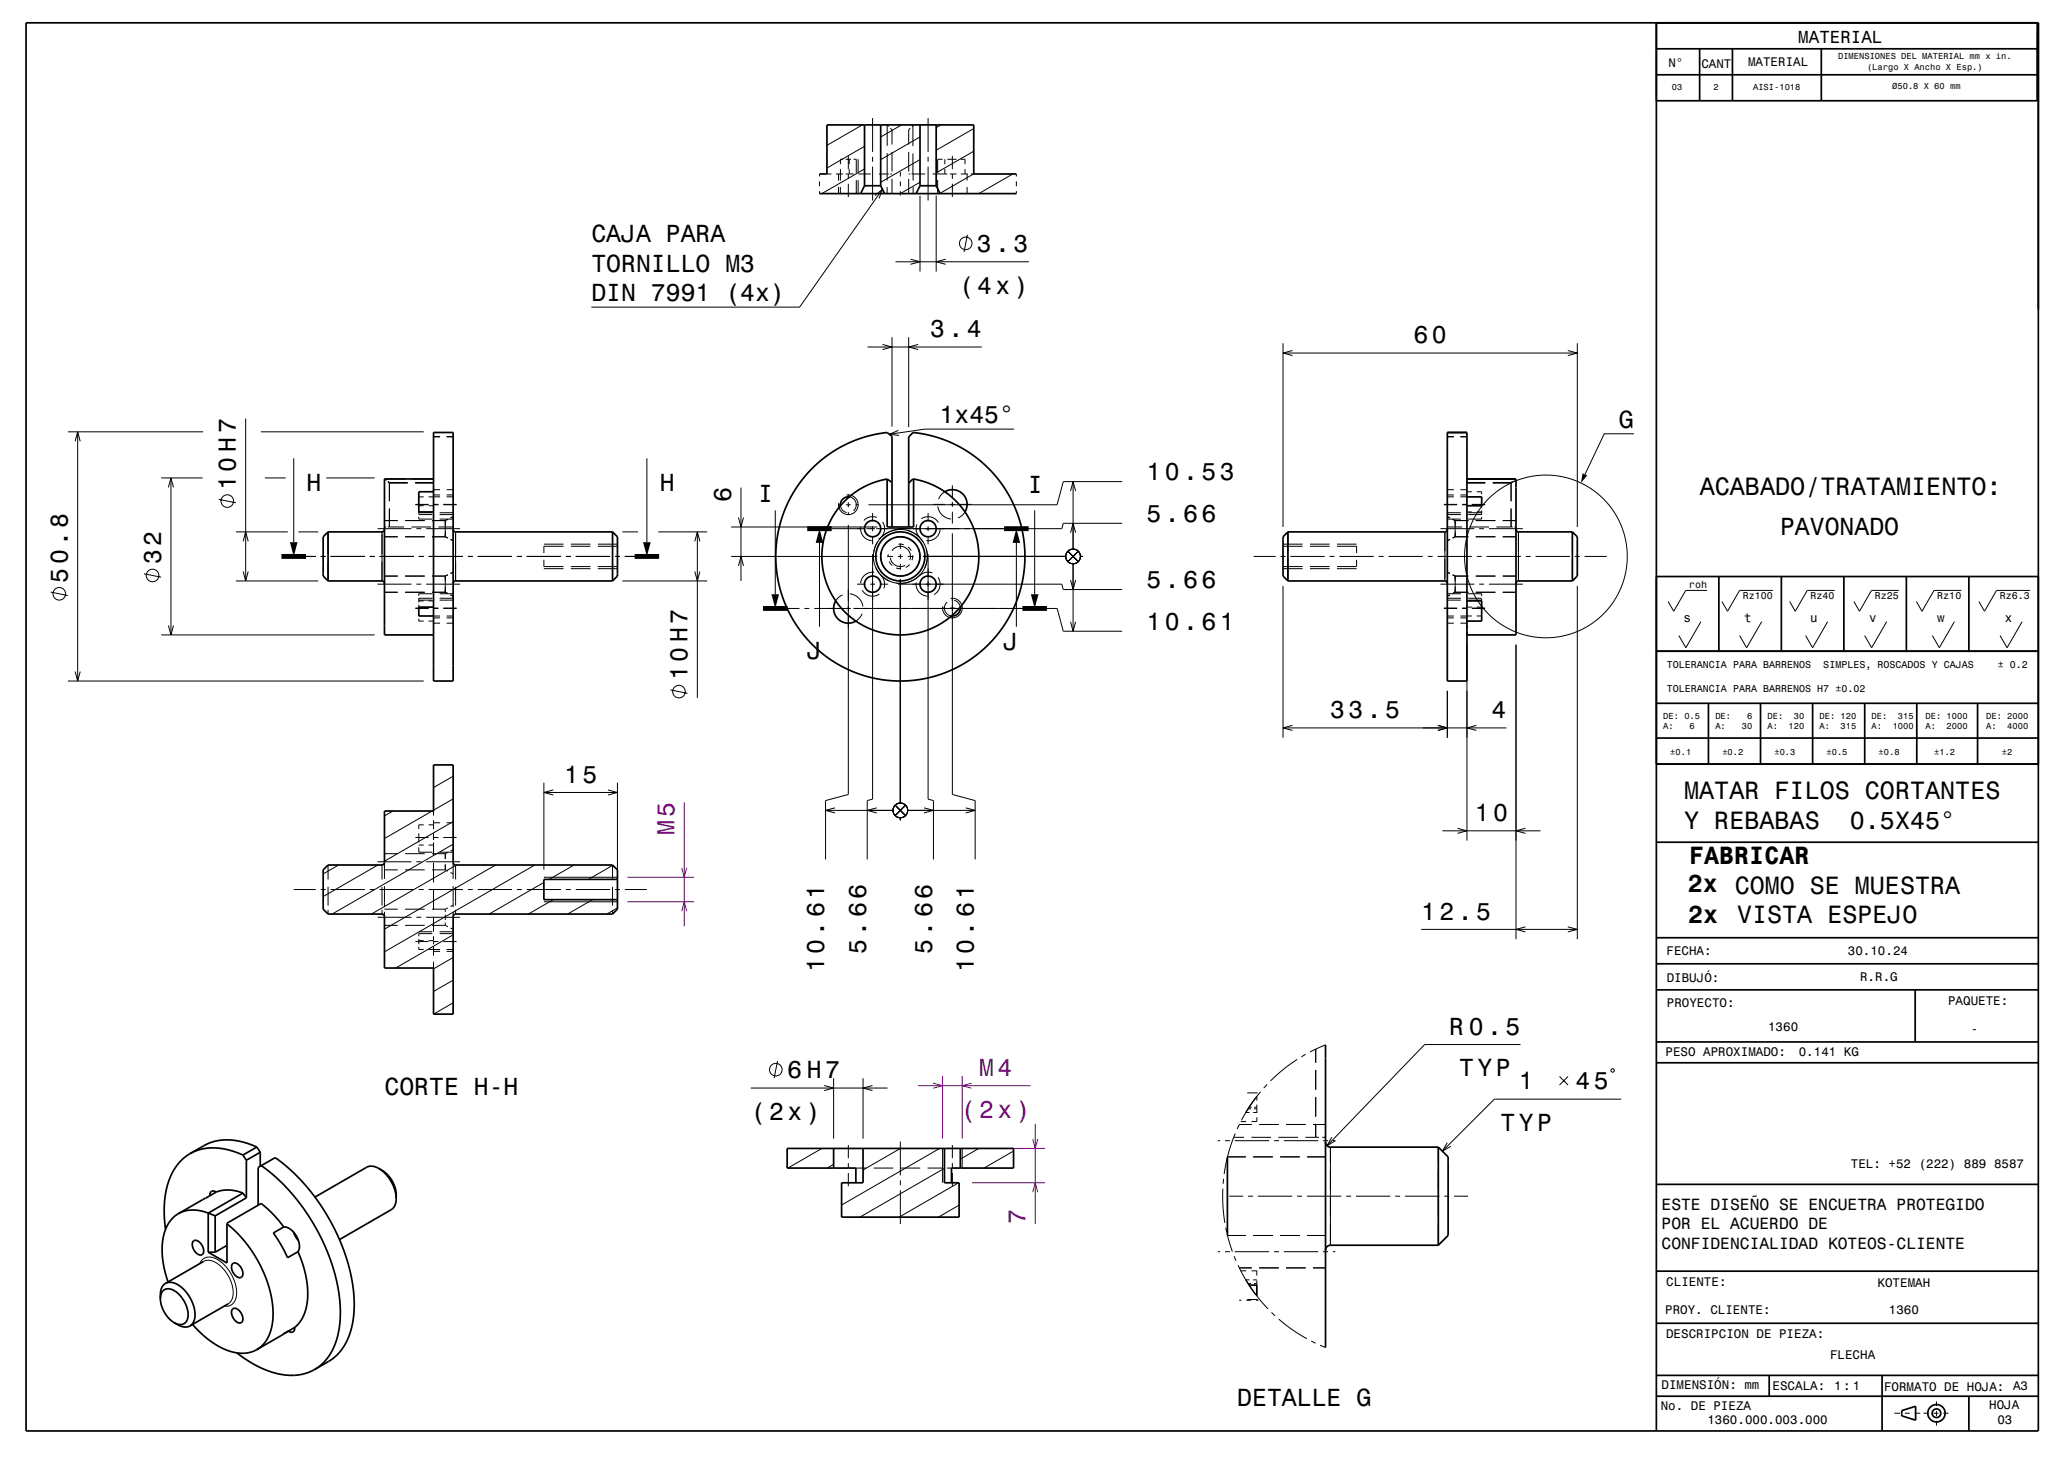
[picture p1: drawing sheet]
<svg xmlns="http://www.w3.org/2000/svg" width="420mm" height="297mm" viewBox="0 0 420 297" stroke-linecap="round" stroke-linejoin="round" font-family="sans-serif">
<g fill="none" stroke="#000" stroke-width=".2">
<path d="M167.1 35.5v.5M167.1 37v1M167.1 39v.5M168.6 35.5h.9M170.4 35.5h1.5M171 35.5v1.3M171 38.1v1.4M171.3 38.1v1.4M171.4 34.5l-.1 2.3M171.9 32.5h-.5v1M172.4 35.5h.6M172.4 32.5h1.1"/>
<path d="M173 31.8v2.7M173 35.5v1M173 37.5v2.7M173.1 35.5h1M173.1 32.5v1M173.1 34.5v1M174 32.5h.6v2.7M174.6 36.7v2.8M175 32.5v2.7M175 36.7v2.8M175 35.5h2.6M175.8 25.5l-7.2 4.1"/>
<path d="M176.3 34.4l-8.7 5.1M176.3 29.8l-7.7 4.5M177.9 24.1v6.9M177.9 32v1M177.9 34v6.9M178.4 39.9l1.5-1.3-.7 1.9M179.2 35.5h2M179.9 38.6l-16.9 24h-42.4M180.9 25.5l.3 .3M180.9 38.1v1.4M180.9 25.5v4.2M180.9 31.2v5.6"/>
<path d="M181.5 26.1l.4 .4v3M181.5 35.5h.4M181.9 31v4M181.9 36.5v3M183.6 35.1v.9M183.6 37v1M183.6 39v.9M183.8 25.5l-4.2 2.4M185.3 31v4M185.3 36.5v3M185.3 35.5h.3M185.6 26.1l-.3 .4v3"/>
<path d="M185.8 35.5h2.8M186.1 25.6v4.2M186.1 31.3v4.2M186.2 35.5v1.3M186.2 38.1v1.4M186.3 25.5l-.4 .3M187.6 37.2l-4 2.3M187.6 32.5l-8 4.7M187.6 27.9l-8 4.6M187.6 39.9v15.5M189.2 24.1v6.9M189.2 32v1"/>
<path d="M189.2 34v6.9M190.1 35.5h3M190.9 39.9v15.5M191.2 36.7v2.8M191.8 25.5l-.9 .5M192.2 32.5h-1v2.7M192.6 32.5v1M192.6 34.5v1M193.2 32.5h1.8M193.7 35.5h1.3M194.2 31.8v2.7M194.2 35.5v1"/>
<path d="M194.2 37.5v2.7M195.9 35.5h1.4M195.9 32.5h.9v1M196.8 34.5v1M197.2 35.5v1.3M197.2 38.1v1.4M197.9 35.5h.6M198.5 35.4l-6.8 4M198.5 30.8l-7.6 4.4M198.5 26.2l-7.6 4.4M206.5 35.5l-6.9 4M207.2 35.5v.5"/>
<path d="M207.2 37v1M207.2 39v.5M182.6 53.4h27.2M185.6 52.8l2 .6-2 .5M192.8 52.8l-1.9 .6 1.9 .5M197.2 47.9l-.7 3.5M176.9 70.7h23.3M179.9 70.2l2 .5-2 .6M181.9 68.7v18.3M185.3 68.7v18.4M187.2 70.2l-1.9 .5 1.9 .6M261.6 70v37.4"/>
<path d="M261.6 72h60M263.5 71.4l-1.9 .6 1.9 .5M319.7 71.4l1.9 .6-1.9 .5M321.6 70v37.4M13.8 88h27.6M15.3 90l.5-2 .6 2M15.8 88v50.8M32.9 97.4h8.4M34.3 99.4l.6-2 .5 2M34.9 97.4v32M50.1 85.3v33.1M53.2 88h33.2"/>
<path d="M54 97.4h4.2M59.9 93.4v17.1M66.5 97.4h9.9M78.5 97.6l.3 .3M79.1 98.1l.3 .3M79.1 98.2l.3 .3h3.7M79.4 98.4h3.7M79.4 98.4v3.8M82.6 97.7h-4.2l.3 .2M84.1 97.7h4.3M84.6 98.4h3.8M84.6 98.5h3.8"/>
<path d="M88.4 89h1.3M88.4 99.8h1.3M88.4 89.1h1.3M88.4 88.2h1.3M91.1 89h1.3M91.1 99.8h1.3M91.1 89.1h1.3M91.1 88.2h1.3M131.9 93.4v17.1M151.1 99.4v19M183.2 87.7l-1.9 .8 2 .3M194.2 98.9v2.4"/>
<path d="M206.7 87.5h-18.1l-7.3 1M218.8 98.2v13.7M228.8 98.2h-12l-1.3 4.7h-38.4M295.1 89h1.3M295.1 99.8h1.3M295.1 89.1h1.3M297.8 89h1.3M297.8 99.8h1.3M297.8 89.1h1.3M299.1 97.7v.2M299.1 98.1v.3h3.7M299.1 98.5h3.7"/>
<path d="M304.3 98.4h3.8M308.1 98.4v3.8M308.4 98.2l-.3 .3h-3.8M308.4 98.1l-.3 .3M308.9 97.7l-.3 .2M309.1 97.7l-.4 .2M309.1 97.7h.1M333.1 88.4h-6l-4 8.3M29.4 117l3.5 .7M44.6 101.8l3.5 .7M48.1 118.4h16.8M48.1 108.4h10.6"/>
<path d="M49.6 110.4l.5-2 .5 2M49.6 116.5l.5 1.9 .5-1.9M59.9 113.4h4.5M60.8 108.4h4.1M65.4 113.4h1M66.9 108.4v.2M66.9 108.8v4.2M66.9 114.5v3.9M67.4 113.4h7M75.4 113.4h1M77 107.8h6.9M77 119.1h6.9"/>
<path d="M77.4 113.4h7M77.9 108.4v10M78.4 107.4h.3M78.4 117.4h2.7M78.4 106.1h2.7M78.4 109.4h2.7M79.1 107.4h3.3M79.4 103.6v3.8M82.6 117.4h4M82.6 106.1h4M82.6 109.4h4M83.9 107.4h4"/>
<path d="M84.7 102.9h2.7M84.7 102.8h2.7M84.9 107.8h1M84.9 119.1h1M85.4 113.4h1M85.4 105.3v.5h2.7M85.4 101.3h1M85.4 104.5h2.7M85.4 104.9h2.7M85.4 104.4v.4M85.4 103.1h1M86.9 107.8h6.9"/>
<path d="M86.9 119.1h6.9M87.4 113.4h7M87.4 103.1h1M88.1 117.4h2.7M88.1 106.1h2.7M88.1 109.4h2.7M88.4 102.9h1M88.4 100.9h1.3M88.4 102.8h1M89.4 107.4h3M89.6 105.8h2.8M89.6 104.5h2.8"/>
<path d="M89.6 104.9h2.8M89.7 101.3h-2.3M90.4 102.9h2.7M90.4 102.8h2.7M90.8 106.1v3.3M90.8 117.4v3.3M90.8 109.4l.5 .3M91.1 101.3h1.3M91.1 100.9h1.3M91.3 117.2l-.5 .2M91.3 105.9l-.5 .2M91.9 110l.5 .2"/>
<path d="M92.4 116.6l-.5 .3M92.4 105.3l-.5 .3M92.9 108.4v10M95.4 113.4h1M97.4 113.4h7M105.4 113.4h1M107.4 113.4h7M110.9 114.1v1.4h4M110.9 110.9h4M110.9 115.9h4M114.9 111.4h-4v1.3M115.4 113.4h1"/>
<path d="M116.4 111.4h4M116.4 115.5h4M116.4 110.9h4M116.4 115.9h4M117.4 113.4h7M121.9 111.4h4M121.9 115.5h4M121.9 110.9h4M121.9 115.9h4M124.9 108.4v.2M124.9 108.8v4.2M124.9 114.5v3.9"/>
<path d="M125.4 113.4h1M126.9 118.4h17.3M126.9 108.4h3.2M127.4 113.4h4.5M134.2 108.4h10M141.7 110.4l.5-2 .5 2M141.7 116.5l.5 1.9 .5-1.9M142.2 108.4v33.9M149.1 113.4h29.8M149.1 107.4h29.8M150.6 105.5l.5 1.9 .5-1.9M150.6 115.4l.5-2 .5 2"/>
<path d="M158.1 104v17.1M167.1 110.7v17.1M169.6 107.8h6.8M170.9 102.9h.6M171.4 103.1a1.62 1.62 0 0 0 1.2 1.4M172.5 102.9h1M172.6 100.9a2 2 0 0 1 2.4 1.9 2 2 0 0 1-2.2 2.1 2 2 0 0 1-1.8-2.4M173 100.8v.6M173 102.4v1M173 104.4v.6M173 107v54.9l-4.7 1.3v12M173.1 101.3a1.62 1.62 0 0 1 1.4 1.1 1.62 1.62 0 0 1-.5 1.7"/>
<path d="M174.5 102.9h.6M174.7 119.1h1.7M175.5 107.4a2.44 2.44 0 0 0 2.2 2.8M176.7 107.8h1.7M177.4 119.1h1M177.9 104.6v1.7M177.9 107.3v1M177.9 109.3v1.7M177.9 113v49.9l-1.1 .3v12M178.3 116.7a2.45 2.45 0 0 0-2.8 2.2M178.6 115.7a5.5 5.5 0 0 0 2.7 2.7M178.8 105.5a2.44 2.44 0 0 0-2.7 .6"/>
<path d="M179 110.4a5.5 5.5 0 0 0-.9 3.9M179.4 119.1h1.7M179.6 117.3a2.46 2.46 0 0 1 .6 2.6M179.6 112.6a4 4 0 0 0 1.2 3.7M179.9 106.4a2.45 2.45 0 0 1-.7 3.5M180.9 113.4h1.2M181.1 113v.5M181.3 114.5l.6 .8M181.5 113.7a2.07 2.07 0 0 0 3 1.5M181.7 109.9l-.9 .6-.6 .8M181.9 112.3a2.07 2.07 0 0 1 2.6-.7 2.07 2.07 0 0 1 1 2.5M182.7 109.5a4 4 0 0 1 3.7 1.1"/>
<path d="M182.7 115.8l1 .1M183.1 113.4h1M183.1 119.1h33.4l.3 1.1h12M183.2 111h-.1M183.3 110.9l1 .1M183.6 110.7v1.2M183.6 112.9v1M183.6 114.9v1.2M183.6 118.1v45.6M183.6 107.9a5.5 5.5 0 0 0-3.7 1.4M185.1 113.4h1.2M185.1 108.1a5.5 5.5 0 0 1 3.1 2.4"/>
<path d="M185.1 111.5l.7 .8M185.5 115.1l-.8 .6M185.9 116.7a4 4 0 0 1-3.9 .4M186.1 113.2l-.2 1M186.8 118.7a2.44 2.44 0 0 0 2.2 2.8M186.9 106.9a2.44 2.44 0 0 0 .6 2.7M187.2 111.8a4 4 0 0 1-.3 3.8M187.7 117a5.5 5.5 0 0 1-4.9 1.9M187.9 105.7a2.44 2.44 0 0 1 3.4 .8M188.3 113.4h29M188.8 111.8a5.5 5.5 0 0 1-.2 3.9M189.2 104.6v1.7"/>
<path d="M189.2 107.3v1M189.2 109.3v1.7M189.2 113v49.9l1.1 .3v12M190.1 116.8a2.44 2.44 0 0 0-2.7 .6M190.3 102.8h2.4M191.2 103.2a3 3 0 0 0 2.7 2.6M191.3 117.7a2.45 2.45 0 0 1-.8 3.5M191.7 108a2.45 2.45 0 0 1-2.8 2.2M192.6 100.2a3 3 0 0 0-1.2 1.5M193.7 102.8h1M194.2 102.3v1M194.2 104.3v2.4"/>
<path d="M194.2 108.7v53.2l4.6 1.3v12M195.7 102.8h2.4M196.8 104.4l-.6 .7-.9 .5M207.2 110.7v17.1M211 104v17.1M217.7 112.4l2.1 2.1M218.3 108.6l.5-1.9 .5 1.9M218.3 100.1l.5-1.9 .5 1.9M218.3 118.2l.5 2 .5-2M218.8 114.9v13.8M219.8 112.4l-2.1 2.1M220.3 113.4h.5"/>
<path d="M228.8 106.7h-12l-.3 1.1h-37.8M255.6 113.4h4.5M261.1 113.4h1M261.6 119.4v31M261.6 111.4h4M261.6 115.5h4M261.6 110.9h4M261.6 115.9h4M262.6 108.4v4M262.6 113.9v4.1M262.6 118.2v.2M263.1 113.4h7"/>
<path d="M267.1 111.4h4M267.1 115.5h4M267.1 110.9h4M267.1 115.9h4M271.1 113.4h1M272.6 111.4h4v1.3M272.6 110.9h4M272.6 115.9h4M273.1 113.4h7M276.6 114.1v1.4h-4M281.1 113.4h1M283.1 113.4h7"/>
<path d="M291.1 113.4h1M293.1 113.4h7M293.7 107.8h6.9M293.7 119.1h6.9M294.4 102.9h2.7M294.4 102.8h2.7M294.6 108.4v10M295.1 107.4h3M295.1 105.8h2.7M295.1 101.3h1.3M295.1 104.5h2.7M295.1 116.6l.5 .3"/>
<path d="M295.1 105.3l.5 .3M295.1 100.9h1.3M295.1 104.9h2.7M295.6 110l-.5 .2M296.2 117.2l.5 .2M296.2 105.9l.5 .2M296.7 106.1v3.3M296.7 117.4v3.3M296.7 109.4l-.5 .3M296.7 117.4h2.7M296.7 106.1h2.7M296.7 109.4h2.7"/>
<path d="M297.8 101.3h1.3M297.8 100.9h1.3M298.1 102.9h1M298.1 102.8h1M299.1 101.3h.1M299.1 104.4h1M299.1 100.2h1M299.3 104.5h2.8M299.3 104.9h2.8M299.6 107.4h4M300.1 102.9h2.7M300.1 102.8h2.7"/>
<path d="M300.9 117.4h4M300.9 106.1h4M300.9 109.4h4M301.1 113.4h1M301.1 104.4h1M301.1 100.2h1v.5M301.6 107.8h1M301.6 119.1h1M302.1 105.4v.4h-2.8M302.1 101.2v.5M302.1 103.1v.5M302.1 104v1"/>
<path d="M303.1 113.4h7M303.6 107.8h6.9M303.6 119.1h6.9M305.1 107.4h3.3M306.4 117.4h2.7M306.4 106.1h2.7M306.4 109.4h2.7M308.1 103.6v3.8M308.8 107.4h.3M309.6 108.4v10M311.1 113.4h1M313.1 113.4h7"/>
<path d="M320.6 108.4v4M320.6 113.9v4.1M320.6 118.2v.2M321.1 113.4h1M321.6 119.4v72M323.1 113.4h4.5M10.3 120.7l3.5 .7M13.8 138.8h72.6M15.3 136.9l.5 1.9 .6-1.9M32.9 129.4h43.5M34.3 127.5l.6 1.9 .5-1.9M78.4 120.7h2.7"/>
<path d="M82.6 120.7h4M84.7 124h2.7M85.4 122.3h2.7M85.4 122h2.7M85.4 121.9v.9M85.4 123.3v.5M85.4 125.1v.5M85.4 126.1v.5h1M85.4 122.5h1M87.4 122.5h1M87.4 126.6h1M88.1 120.7h2.7"/>
<path d="M88.1 121h-2.7v.5M88.4 124h1M88.4 125.6h1.3M88.4 127h1.3M88.4 126h1.3M89.6 122.3h2.8M89.6 121h2.8M89.6 122h2.8M90.4 124h2.7M90.8 120.7l.5 .3M91.1 125.6h1.3M91.1 127h1.3"/>
<path d="M91.1 126h1.3M91.9 121.3l.5 .2M160.6 124h2.4M164 124h1M166 124h7.5M171.8 121.3l-.8 .5-.6 .7M173.3 121a3 3 0 0 1 2.6 2.6M174 124h41.5l1.3 4.7h12M175.8 125.1a2.97 2.97 0 0 1-1.3 1.5M175.8 120.3a2.45 2.45 0 0 0 3.5 .8M192.1 124h.6M193.1 122.7a1.62 1.62 0 0 0-.5 1.7 1.62 1.62 0 0 0 1.4 1.2"/>
<path d="M193.7 124h1M193.8 122a2 2 0 0 1 2.4 1.8 2 2 0 0 1-2.1 2.1 2 2 0 0 1-1.9-2.3M194.5 122.4a1.62 1.62 0 0 1 1.3 1.4M195.7 124h.6M218.3 126.7l.5 2 .5-2M294.4 124h2.7M295.1 125.6h1.3M295.1 122.3h2.7M295.1 127h1.3M295.1 121h2.7M295.1 126h1.3M295.1 122h2.7"/>
<path d="M295.6 121.3l-.5 .2M296.7 120.7l-.5 .3M296.7 120.7h2.7M297.8 125.6h1.3M297.8 126h1.3M298.1 124h1M299.1 126.6v.1M299.1 126.9v.1h-1.3M299.1 127.5v.6M299.1 128.8v.6M299.1 131.4v40M299.1 123.8h1"/>
<path d="M299.1 125.6h1M299.3 122.3h2.8M299.3 121h2.8v.5M299.3 122h2.8M300.1 124h2.7M300.9 120.7h4M301.1 123.8h1M301.1 125.6h1M302.1 122v.5M306.4 120.7h2.7M309.1 131.4v60M346.8 126.7l-3.1 5.3-1.4-2.4"/>
<path d="M348 120.4h-4.3l-2.5 4.2-1.1-2M359.2 126.7l-3.1 5.3-1.4-2.4M361.5 120.4h-6.8l-2.5 4.2-1.1-2M372.6 126.7l-3 5.3-1.5-2.4M374.1 120.4h-5.6l-2.5 4.2-1.1-2M384.7 126.7l-3.1 5.3-1.4-2.4M387.2 120.4h-5.6l-2.5 4.2-1.1-2M398.5 126.7l-3.1 5.3-1.4-2.4M399.9 120.4h-5.6l-2.4 4.2-1.2-2M412.3 126.7l-3.1 5.3-1.4-2.4M413.9 120.4h-6.8l-2.5 4.2-1.1-2M92.4 158.2l-4 2.3"/>
<path d="M110.9 159.5v17.8M125.9 159.5v17.8M136.7 140.6l3.5 .7M261.6 148.4h45.5M263.5 147.9l-1.9 .5 1.9 .5M293.2 147.9l1.9 .5-1.9 .5M295.1 140.8v9.6M301 147.9l-1.9 .5 1.9 .5M66.9 176.3v3M69 176.3l-3.1 1.8M77 175.7h6.9M77 176.3l-11.1 6.5"/>
<path d="M77.9 176.3v3M78.4 175.8v3.3M78.4 177.3h2.7M78.4 174h2.7M80.1 165.3l-1.7 1M82.6 177.3h4M82.6 174h4M84.7 170.7h2.7M84.9 175.7h1M85.4 169.9v1.8M85.4 172.7v1h2.7M85.4 172.3h1"/>
<path d="M86.4 168.1h-1v.9M86.9 175.7h6.9M87.4 168.1h1M87.4 172.3h1M88.1 177.3h2.7M88.1 174h2.7M88.1 165.3l-9.7 5.6M88.4 165.3v1M88.4 167.2v1.8M88.4 169.9v1.3M88.4 171.7v2.7M88.4 175.9v4"/>
<path d="M88.4 167.7h1.3M88.4 170.7h1M89.6 173.7h2.8M90.4 170.7h2.7M90.8 174v1.1M90.8 176.2v1.1M90.8 177.3l.5 .3M91.1 167.7h1.3M91.3 173.8l-.5 .2M91.9 177.8l.5 .3M92.4 172.1l-24.7 14.2M92.4 167.5l-14 8.1"/>
<path d="M92.4 162.8l-4 2.4M92.4 175.8v3.3M92.4 173.2l-.5 .3M92.9 176.3v3M93 176.3l-17.3 10M101 176.3l-22.6 13.1M109 176.3l-30.6 17.7M110.9 179.9l-11.2 6.4M110.9 178.8h15M110.9 161.5h15M112.8 161l-1.9 .5 1.9 .6M117 176.3l-5 3"/>
<path d="M124 161l1.9 .5-1.9 .6M124.9 176.3v3M124.9 176.4l-4.9 2.9M168.3 165.2h13.8M170.3 164.7l-2 .5 2 .5M178.7 164.7l-1.9 .5 1.9 .5M182.5 164.1l2.1 2.2M183.6 166.7v.5M184.6 164.1l-2.1 2.2M185.1 165.2h13.7M188.4 164.7l1.9 .5-1.9 .5M196.9 164.7l1.9 .5-1.9 .5"/>
<path d="M294.1 169.4h20M297.2 168.8l1.9 .6-1.9 .5M311 168.8l-1.9 .6 1.9 .5M59.9 181.3h4.5M65.4 181.3h1M66.9 180.8v3.8M66.9 185.5v.8M67.4 181.3h7M75.4 181.3h1M77 187h6.9M77.4 181.3h7M77.9 180.8v3.8"/>
<path d="M77.9 185.5v.8M78.4 180.6v4.3M78.4 185.9v.9M78.4 188.6h2.7M78.4 185.3h2.7M82.6 188.6h4M82.6 185.3h4M84.7 191.9h2.7M84.9 187h1M85.4 191.4v1.1M85.4 193v.5h1M85.4 191.7h1"/>
<path d="M85.4 189.9h2.7M85.4 181.3h1M86.9 187h6.9M87.4 193.5l2.3 .1M87.4 191.7h1M87.4 181.3h7M88.1 188.6h2.7M88.1 185.3h2.7M88.1 190.3h-2.7v.5M88.4 181.4v4M88.4 186.9v3M88.4 190.8v1"/>
<path d="M88.4 191.9v.6M88.4 193v1.8M88.4 196.1v1.2M88.4 193.9h1.3M88.4 191.9h1M89.6 190.3h2.8M89.6 189.9h2.8M90.4 191.9h2.7M90.8 185.3v.6M90.8 186.4v1.1M90.8 188.1v.5M90.8 188.6l.5 .3"/>
<path d="M91.1 193.6h1.3M91.1 193.9h1.3M91.3 185.1l-.5 .2M91.9 189.2l.5 .2M92.4 199.8l-4 2.3M92.4 195.2l-4 2.3M92.4 190.6l-11.7 6.7M92.4 180.6v4.3M92.4 185.9v.9M92.4 184.5l-.5 .3M92.9 180.8v3.8M92.9 185.5v.8"/>
<path d="M95.4 181.3h1M97.4 181.3h7M105.4 181.3h1M107.4 181.3h7M110.9 183.8h15M112.8 183.4l-5.1 2.9M115.4 181.3h1M117.4 181.3h7M120.8 183.4l-5.1 2.9M124.9 180.8v3.8M124.9 185.5v.8M125.4 181.3h1"/>
<path d="M125.9 185.1l-2.2 1.2M127.4 181.3h4.5M289.8 189.4h31.8M311 188.9l-1.9 .5 1.9 .6M319.7 188.9l1.9 .5-1.9 .6M92.4 204.4l-4 2.3M158.5 216.3l-.7 3.5M170 219.8v12.3M176 219.8v12.3M264.5 216l-2.9 2-2.6 2.3M266.2 214.9l-.9 .5M268 214h.1"/>
<path d="M268.3 213.9v2.8M268.3 218.1v4.1M268.3 213.9l-.1 .1M268.5 213.8h-.1M270.3 213l-3.2 1.4M310 212.9h-19.5l-19.9 20.7M318 219.4l1.7 1.8M319.7 219.4l-1.7 1.8M328.7 217.9h.2l.2 .2v.2l-.2 .3h-.2l-.3-.3v-.2zM153.1 221.8h27.9M167.6 234.1l-7 4M168 221.3l2 .5-2 .5"/>
<path d="M170 237.3l-1.4 .8M173 233.4v2.7M173 237.1v1M173 239.1v2.7M174.5 238.1h2.1M177.9 221.3l-1.9 .5 1.9 .5M178.1 238.1h4M183.6 234.1l-7.6 4.4M183.6 232.7v6.9M183.6 238.1h4M189.1 238.1h3.1M191.6 234.1l-20 11.5"/>
<path d="M192.2 234.1v7M192.6 238.2l-17.3 9.9M193.1 238.1h.9M194.2 233.4v2.7M194.2 237.1v1M194.2 239.1v2.7M196.2 234.1v4M199.6 234.1l-3.8 2.2M206.6 234.6l-6 3.5M248.3 232.5h.5M249.8 232.5h1M250.3 235.8h3.7"/>
<path d="M251.5 231.8h2.1M251.8 232.5h7M251.8 231.1l-1.3 4-.9 4.2M253 228.6h1.1M254 226.8h.8M254 226.8h.1M254.3 222.8h2.1M254.5 226h.6M254.7 225.7h.5M255.1 231.8h4M255.2 229.2h-2.5l-.5 .9M255.5 226.8h.8"/>
<path d="M255.5 235.8h4M255.7 226h.6M255.7 225.7h.6M255.9 223.9l-1.9 2.9M255.9 223.9l.4-.4v.8M256.3 227.8v.8h-1.1M256.3 225.2v1.7M256.7 229.2h4M257 222.5l-2.1 2.8-1.8 3M258.3 221.1l-.6 .7M259.8 232.5h1M260.6 231.8h4"/>
<path d="M261 235.8h4M261.8 232.5h7M262.2 229.2h4M266.1 231.8h2.8M266.5 235.8h3.8M267.7 229.2h2.6M268.3 223.6v4.1M268.3 229.1v2.7M269.6 231.8h.7M269.8 232.5h1M271.3 233.8v20M271.5 231.8l-.9 1.8 1.7-1.1"/>
<path d="M271.8 232.5h.4M293.3 233.8v3.2M293.3 238.5v4M295.1 232.9l-1 1.8 1.7-1M330.5 224.1h-25.8l-10.6 10.6M40.7 257.6a2.31 2.31 0 0 1 3.7-.8 8.1 8.1 0 0 1 3.7 7.9 2.02 2.02 0 0 1-2.4 1.5M41.5 257.1a3.4 3.4 0 0 1 3.9 1.4 6.5 6.5 0 0 1 1.8 6.5l-.7 .8M183.6 240.6v1M183.6 242.6v6.9M195.4 241.1l-12.1 7M195.5 245.7l-4.2 2.4M248.3 255.2h.5"/>
<path d="M249.3 242.3l.1 3.7 .3 3.3M249.5 240.3l-.1 1M249.8 255.2h1M249.9 250.3l.2 .9M250.2 251.8l1.1 3.3M250.3 251.8h3.7M250.6 243.8h2.9M251.6 256.1l.4 .9M251.8 255.2h7M252.4 257.9l1.9 3.5 2 2.8M252.7 258.4h2.5M253 259h1.1"/>
<path d="M254.5 243.8h1M255.2 259h1.1v1M255.5 251.8h4M256.5 243.8h7M256.7 258.4h4M259.8 255.2h1M261 251.8h4M261.8 255.2h7M262.2 258.4h4M264.5 243.8h1M266.5 243.8h7M266.5 251.8h3.8"/>
<path d="M267.7 258.4h2.6M269.8 255.2h1M271.8 255.2h.4M274.5 243.8h1M276.5 243.8h7M284.5 243.8h1M286.5 243.8h7M293.3 244v4M293.3 249.5v3.5M293.3 253.4v.4M294.5 243.8h1M296.5 243.8h2.8"/>
<path d="M252.6 265h.5M254 260.9l1.9 2.9M254 260.9l2 2.9M254 260.9h.8M254.1 265h1M254.3 264.9h2.1M254.5 261.7h.6M255.5 260.9h.8M255.7 261.7h.6M256.1 265h.5M256.2 264.1l.1 .1M256.3 264.2l2.2 2.6"/>
<path d="M256.3 261v1M259.2 267.5l.8 .7M260.7 268.9l3 2.3 2.7 1.7M267.3 273.4l.9 .4M269.1 274.2l1.2 .5M386.2 288.1h1.2M388.4 288.1h1M390.4 288.1h1.1M392.2 288.1h1M394.2 288.1h1M394.8 285.7v.9M394.8 287.6v1"/>
<path d="M394.8 289.6v1M396.2 288.1h1"/>
<circle cx="196.9" cy="49.6" r="1.28"/>
<circle cx="31.1" cy="117.3" r="1.28"/>
<circle cx="46.3" cy="102.1" r="1.28"/>
<circle cx="183.6" cy="113.4" r="5.5"/>
<circle cx="218.8" cy="113.4" r="1.5"/>
<circle cx="315.2" cy="113.4" r="16.6"/>
<circle cx="12.1" cy="121" r="1.28"/>
<circle cx="138.4" cy="141" r="1.28"/>
<circle cx="183.6" cy="165.2" r="1.5"/>
<circle cx="158.2" cy="218" r="1.28"/>
</g>
<g fill="none" stroke="#800080" stroke-width=".2">
<path d="M127.9 178.8h13.6M139 176.9l.5 1.9 .5-1.9M139.5 163.5v25.3M127.9 183.8h13.6M139 185.8l.5-2 .5 2M192.2 219.3v12.8M196.2 219.3v12.8M187.2 221.3h22.9M190.2 220.8l2 .5-2 .5M198.1 220.8l-1.9 .5 1.9 .5M198.2 234.1h14.9M210.6 232.2l.5 1.9 .5-1.9"/>
<path d="M211.1 229.1v20.4M198.2 241.1h14.9M210.6 243l.5-1.9 .5 1.9"/>
</g>
<g fill="none" stroke="#000" stroke-width=".35">
<path d="M5.3 4.7h410.3v287h-410.3zM337.7 4.7v287M337.7 15.2h77.6M337.7 9.9h77.6M346.5 9.9v10.6M353.2 9.9v10.6M371.3 9.9v10.6M415.3 9.9v10.6h-77.6M415.4 4.7l-.1 5.2M167.1 35.5h1.5v-10h29.9v10h8.7M167.1 39.5h40.1M176.3 25.5v12.4"/>
<path d="M176.3 37.9l-.8 1.6M176.3 37.9h3.3M179.6 25.5v12.4M179.6 37.9l.8 1.6M187.6 37.9h3.3M187.6 25.5v12.4M187.6 37.9l-.8 1.6M190.9 25.5v12.4M190.9 37.9l.8 1.6M78.4 97.7h.1M78.4 97.7v31.7h10M88.4 97.6l-10 .1"/>
<path d="M88.4 88.2h4v50.6h-4zM180.9 97.7l-2.9 .7-2.7 1.3-2.2 1.7-2.1 2.1-1.7 2.8-1.1 2.5-.5 3-.1 3 .5 2.9 1 2.6 1.5 2.6 2 2.2 2.2 1.7 2.6 1.4 2.9 .9 3.2 .3 2.8-.2 2.8-.8 2.5-1.2 2.7-1.9 2-2.2 1.6-2.5 1.1-2.8 .5-2.9v-3l-.5-2.7-1.1-2.8-1.7-2.8-2-2.2-2.5-1.7-2.7-1.3-2.7-.7M180.9 97.7v9.7h5.4v-9.7M180.9 97.7l1 .7M186.3 97.7l-.2-.1-.8 .9M295.1 88.2h4v50.6h-4zM299.1 97.7h10M299.1 97.6h9.8M308.9 97.6v.1M308.9 97.6l.2 .1M309.1 97.7v31.7h-10M66.9 118.4h11l.3 .1 .2 .4"/>
<path d="M66.9 108.4v10M66.9 108.4l-1 1v8l1 1M78.4 107.9l-.1 .3-.4 .2h-11M88.4 100.2h-3v4.2h3M92.4 107.9v.3l.4 .2h32.1M124.9 118.4h-32l-.4 .2-.1 .3M124.9 108.4v10M124.9 108.4l1 1v8l-1 1M173.1 101.3a1.62 1.62 0 0 0-1.7 1.8M181.9 107.4v-18.4l-1-.8-2.5 .4-2.2 .5-2.1 .8-2.3 1-2.1 1.3-1.9 1.3-1.7 1.4-1.7 1.8-1.5 2-1.4 2.1-1.9 4.1-.7 2.4-.5 2.4-.2 2.5v2.5l.3 2.5 .4 2.2 .7 2.4 .8 2.1 1.3 2.4 1.4 2.1 1.4 1.8 1.7 1.8 3.6 2.7 1.9 1.2 2.5 1.1 2.6 .9 1.9 .5 2.5 .3 2.3 .1 4.4-.4 2.7-.6 2.2-.7 2.2-1 2-1.1 2.1-1.4 1.9-1.7 1.7-1.8 1.4-1.7 1.2-1.9 1.2-2.2 .9-2.1 .7-2.4 .6-2.4 .2-2.2 .1-2.5-.2-2.3-.4-2.4-.7-2.4-.9-2.4-1.1-2.2-1.3-2.1-1.4-1.8-1.7-1.9-1.9-1.6-1.8-1.3-2.1-1.3-2.1-1-2.3-.8-2.2-.6-2.7-.4-.9 .9v18.3M192.6 100.2a3 3 0 0 1 3.7 .5 3 3 0 0 1 .5 3.7M262.6 118.4h32l.3 .1 .2 .4"/>
<path d="M262.6 108.4v10M262.6 108.4l-1 1v8l1 1M295.1 107.9l-.1 .3-.4 .2h-32M299.1 101.3h3v1.8h-3M309.1 107.9v.3l.4 .2h11.1M320.6 118.4h-11l-.4 .2-.1 .3M320.6 108.4v10M320.6 108.4l1 1v8l-1 1M337.7 117.5h77.9M350.4 117.5v15.2M363.2 117.5v15.2M375.9 117.5v15.2"/>
<path d="M388.7 117.5v15.2M401.4 117.5v15.2M88.4 123.8h-3v1.8h3M170.4 122.5a3 3 0 0 0 .4 3.7 3 3 0 0 0 3.7 .4M195.8 123.8a1.62 1.62 0 0 1-1.8 1.8M299.1 122.5h3v4.1h-3M337.7 132.7h77.9M337.7 155.8h77.9M337.7 143.4h77.9M337.7 150.4h77.9M348.3 143.4v12.4M358.9 143.4v12.4"/>
<path d="M369.6 143.4v12.4M380.2 143.4v12.4M390.8 143.4v12.4M403.2 143.4v12.4M66.9 176.3h11.2l.3-.5v-10.5h10v-9.4h4v19.9l.2 .4 32.3 .1 1 1v8l-1 1-32.2 .1-.3 .4v19.9h-4v-9.4h-10v-10.5l-.2-.4-11.3-.1-1-1v-8zM125.9 179.3h-15v4.1h15M337.7 171.7h77.9M337.7 191.2h77.9M337.7 196.5h77.9M270.3 213v61.7M337.7 201.8h77.9M337.7 216.6h77.9"/>
<path d="M337.7 212.4h77.9M390.5 201.8v10.6M38.7 235.2l2.5-1 2.4-.2 2.8 .4 3.1 1.1M38.7 235.2l-1.4 1-1.3 1.4-1 1.8-.7 1.7-.5 2.1-.3 2.2v2.5l.3 2.7M49.5 235.5l.7 1M50.2 236.5v7.7M52.4 233.8l-1.8-.7-1.9-.5-1.9-.2h-1.6l-1.5 .3-1.4 .4-3.6 2.1M52.4 233.8l.7 1.1M52.4 233.8l-2.9 1.7M53.1 234.9v2.8M53.1 234.9l-2.9 1.6M53.3 237.6l2.8-1.6 3.5 2.8 2.9 3.1 3.1 4.1 2.4 4.1 2 4.5 1.2 3.9 .8 3.8 .2 3.6-.2 3.1-.7 3-1.1 2.3-1.4 1.8-1.5 1.2-3.2 1.9"/>
<path d="M53.3 237.6l2.6 2 2.5 2.5 2.3 2.7 2.1 2.8 1.9 3.2 1.5 3.2 1.2 2.9 1 3.2 .6 3.1 .4 3.5-.1 2.6-.4 2.8-.7 2.3-1.1 1.9-1.4 1.8-1.6 1.1M53.3 237.6l-.7 .4v7.7M77.2 238.2a2.49 2.49 0 0 0-2.5-.3l-10.5 6.1M77.2 238.2a7.8 7.8 0 0 1 3.6 6.1M77.2 238.2l.7 .4a6.2 6.2 0 0 1 2.9 4.9v.8M170 234.1v4M176 234.1v7h-4.4v7h23.9v-7h-2.9v-7M195.8 234.1v4M250.2 235.9v15.9M270.3 232.8l.2 .7 .8 .3h22M293.3 233.8v20M293.3 233.8l2 2v16l-2 2"/>
<path d="M36.4 247.4l-1.2 .9-.9 1.2-.7 1.6-.4 1.6-.2 2 .2 2.1 .4 2.4 .7 2.1M39.4 253a1.35 1.35 0 0 1 1.8 .9 1.21 1.21 0 0 1-.2 1.9 2.06 2.06 0 0 1-1.6-2.8zM41.5 257.1l-7.8 4.5M42.5 247.3l-1.9-.5-1.5-.1-1.5 .2-1.2 .5M42.5 255.3h1.4M42.5 247.3v8M42.5 247.3h.1M42.5 247.3l1.4 .5M43.9 247.8v7.5M44.1 243a.74 .74 0 0 0-1-.2 .74 .74 0 0 0-.3 .9M44.1 243l1.3-.4h1.3l1.3 .1 1.5 .5M44.1 243l-7.7 4.4"/>
<path d="M46.3 249.5l3 2.8 2.4 3.2 2 3.7 1.4 4.1 .6 3.7-.1 1.8-.2 1.9-.5 1.5-.7 1.2-.9 1-.9 .7M46.3 253.9l-2.4 1.4M47.4 257.6a1.34 1.34 0 0 1 1.8 1 1.18 1.18 0 0 1-.2 1.8 2.09 2.09 0 0 1-1.6-2.8zM49.5 243.2l.7 1M49.5 243.2l-7 4.1M50.2 244.2l-6.3 3.6M57.8 250.1a4 4 0 0 1 3.3 3.9l-.3 1.2M57.8 250.1l-2.1 1.2 1.6 2.4 1.3 2.7 2.2-1.2M57.8 250.1l-2.1-2.6-2.5-2.2-6.9 4v8.2l-3.8-2.2M59.8 251.2l1 1.7M60.8 255.2l.8 2.1 .7 2.5 .4 2.4v2.3l-.2 1.9-.5 1.6-.9 1.5-1 1.1M80.8 244.3a2.51 2.51 0 0 1-1.1 2.3l-10.5 6.1"/>
<path d="M174.5 241.1v-3h-14v-4h46.1v4h-12.6v3M293.3 253.8h-22l-.7 .3-.3 .7M337.7 259.1h77.9M337.7 241.4h77.9M32.7 264.7a1.73 1.73 0 0 1 .9-1.8 1.73 1.73 0 0 1 2 .2 5.7 5.7 0 0 1 2.5 6 1.66 1.66 0 0 1-2.6 .5M32.7 264.7a6.2 6.2 0 0 0 2.8 4.9M33.7 261.6a3.4 3.4 0 0 1 3.9 1.4 6.5 6.5 0 0 1 1.8 6.5l-.7 .8M33.7 261.6a2.51 2.51 0 0 0-1 2.3v.8M35.5 269.6l.7 .4a2.49 2.49 0 0 0 2.5 .3M39.3 270l1.4 1.5 1.7 1.5 1.8 1.2 1.9 1 1.8 .5 1.6 .2 1.5-.2 1.4-.6M46.5 265.8l-7.8 4.5M47.4 266.8a1.21 1.21 0 0 1 1.7 .8 1.4 1.4 0 0 1 0 2.1 2.03 2.03 0 0 1-1.7-2.9z"/>
<path d="M48.3 275.8l2.1 1.5 2.1 1.2 2.3 1 2 .6 2 .2h2l1.8-.4 1.5-.7M58 271.8l-5.6 3.3M60.1 270.6a.74 .74 0 0 1-.4 .9 .74 .74 0 0 1-.9-.2M60.1 270.6l-2.2 1.3M254.7 262h1.6v2.2M337.7 269.7h77.9M337.7 284.6h77.9M337.7 280.4h77.9M360.7 280.4v4.2M383.7 280.4v11.3M387.7 287.5l2.9-.8v2.8l-2.9-.9zM401.4 284.6v7.1"/>
<circle cx="177.9" cy="107.8" r="1.65"/>
<circle cx="177.9" cy="119.1" r="1.65"/>
<circle cx="183.6" cy="113.4" r="4"/>
<circle cx="183.6" cy="113.4" r="5"/>
<circle cx="189.2" cy="107.8" r="1.65"/>
<circle cx="189.2" cy="119.1" r="1.65"/>
<circle cx="394.8" cy="288.1" r=".88"/>
<circle cx="394.8" cy="288.1" r="1.77"/>
</g>
<path d="M57.4 113.4h5M129.4 113.4h5M164.6 107.8h5M204.7 107.8h5M155.6 124h5M208.5 124h5" fill="none" stroke="#000" stroke-width="1" stroke-linecap="butt"/>
<g fill="#000">
<path d="M322.7 96.5l.9 .4-1.3 1.5z" fill-rule="evenodd"/>
<path d="M59.1 110.5h1.6l-.8 2.9z" fill-rule="evenodd"/>
<path d="M131.1 110.5h1.6l-.8 2.9z" fill-rule="evenodd"/>
<path d="M167.1 107.8l.8 2.9h-1.6z" fill-rule="evenodd"/>
<path d="M207.2 107.8l.8 2.9h-1.6z" fill-rule="evenodd"/>
<path d="M157.3 121.1h1.5l-.7 2.9z" fill-rule="evenodd"/>
<path d="M210.2 121.1h1.5l-.7 2.9z" fill-rule="evenodd"/>
</g>
<g font-size="5.1">
<text x="346.5" y="100.8">ACABADO/TRATAMIENTO:</text>
<text x="343.4" y="162.8">MATAR FILOS CORTANTES</text>
<text x="343.4" y="168.9">Y REBABAS</text>
<text x="377.2" y="168.9">0.5X45°</text>
<text x="344.4" y="176.2">FABRICAR</text>
<text x="344.1" y="181.8">2x COMO SE MUESTRA</text>
<text x="344.2" y="188.1">2x</text>
<text x="354.2" y="188.2">VISTA ESPEJO</text>
</g>
<g font-size="5">
<text x="120.6" y="49.3">CAJA PARA</text>
<text x="199.2" y="51.4">3.3</text>
<text x="120.6" y="55.4">TORNILLO M3</text>
<text x="195.5" y="59.9">(4x)</text>
<text x="120.6" y="61.4">DIN 7991 (4x)</text>
<text x="189.6" y="68.7">3.4</text>
<text x="288.2" y="70">60</text>
<text x="191.6" y="86.3">1x45°</text>
<text x="330.1" y="87.2">G</text>
<text x="48.1" y="99.9" transform="rotate(-90 48.1 99.9)">10 H7</text>
<text x="62.5" y="100.1">H</text>
<text x="134.5" y="100.1">H</text>
<text x="209.6" y="100.4">I</text>
<text x="233.8" y="97.9">10.53</text>
<text x="149.1" y="102.4" transform="rotate(-90 149.1 102.4)">6</text>
<text x="154.6" y="102.4">I</text>
<text x="233.8" y="106.4">5.66</text>
<text x="362.9" y="109">PAVONADO</text>
<text x="13.8" y="118.8" transform="rotate(-90 13.8 118.8)">50.8</text>
<text x="32.9" y="115" transform="rotate(-90 32.9 115)">32</text>
<text x="233.8" y="119.9">5.66</text>
<text x="233.8" y="128.4">10.61</text>
<text x="164.6" y="134.4">J</text>
<text x="204.6" y="132.4">J</text>
<text x="140.2" y="138.7" transform="rotate(-90 140.2 138.7)">10 H7</text>
<text x="271.2" y="146.4">33.5</text>
<text x="304.1" y="146.4">4</text>
<text x="115" y="159.5">15</text>
<text x="300.7" y="167.4">10</text>
<text x="289.8" y="187.4">12.5</text>
<text x="176.6" y="194.4" transform="rotate(-90 176.6 194.4)">5.66</text>
<text x="190.1" y="194.4" transform="rotate(-90 190.1 194.4)">5.66</text>
<text x="168.1" y="198.2" transform="rotate(-90 168.1 198.2)">10.61</text>
<text x="198.6" y="198.2" transform="rotate(-90 198.6 198.2)">10.61</text>
<text x="295.5" y="210.9">R 0.5</text>
<text x="160.5" y="219.8">6 H7</text>
<text x="297.5" y="219.4">TYP</text>
<text x="78.4" y="223.2">CORTE H-H</text>
<text x="309.7" y="222.1">1</text>
<text x="321.2" y="222.1">45</text>
<text x="153.1" y="228.3">(2x)</text>
<text x="306" y="230.6">TYP</text>
<text x="252.3" y="286.7">DETALLE G</text>
</g>
<g font-size="5" fill="#800080">
<text x="137.5" y="170.3" transform="rotate(-90 137.5 170.3)">M5</text>
<text x="199.6" y="219.3">M4</text>
<text x="195.9" y="227.8">(2x)</text>
<text x="209.1" y="249.5" transform="rotate(-90 209.1 249.5)">7</text>
</g>
<text font-size="3.6" x="366.7" y="8.8">MATERIAL</text>
<g font-size="3.3">
<text x="338.8" y="246.6">ESTE DISEÑO SE ENCUETRA PROTEGIDO</text>
<text x="338.8" y="250.5">POR EL ACUERDO DE</text>
<text x="338.8" y="254.5">CONFIDENCIALIDAD KOTEOS-CLIENTE</text>
</g>
<g font-size="2.6">
<text x="343.2" y="126.7">s</text>
<text x="355.6" y="126.7">t</text>
<text x="369.1" y="126.7">u</text>
<text x="381.1" y="126.7">v</text>
<text x="394.9" y="126.7">w</text>
<text x="408.7" y="126.7">x</text>
<text x="339.8" y="194.6">FECHA:</text>
<text x="376.8" y="194.7">30.10.24</text>
<text x="339.8" y="200.2">DIBUJÓ:</text>
<text x="379.3" y="199.9">R.R.G</text>
<text x="339.8" y="205.3">PROYECTO:</text>
<text x="397.2" y="204.9">PAQUETE:</text>
<text x="339.6" y="215.2">PESO APROXIMADO:</text>
<text x="360.5" y="210.2">1360</text>
<text x="366.7" y="215.2">0.141 KG</text>
<text x="401.9" y="210.6">-</text>
<text x="377.4" y="238">TEL: +52 (222) 889 8587</text>
<text x="339.7" y="262.1">CLIENTE:</text>
<text x="382.8" y="262.3">KOTEMAH</text>
<text x="339.5" y="267.8">PROY. CLIENTE:</text>
<text x="385.1" y="267.8">1360</text>
<text x="339.7" y="272.8">DESCRIPCION DE PIEZA:</text>
<text x="373.1" y="277.1">FLECHA</text>
<text x="338.6" y="287.3">No. DE PIEZA</text>
<text x="338.8" y="283.2">DIMENSIÓN: mm</text>
<text x="361.4" y="283.3">ESCALA:</text>
<text x="373.9" y="283.3">1:1</text>
<text x="384.1" y="283.5">FORMATO DE HOJA: A3</text>
<text x="405.6" y="287.2">HOJA</text>
<text x="348.1" y="290.4">1360.000.003.000</text>
<text x="407.2" y="290.3">03</text>
</g>
<g font-size="2.5">
<text x="340.2" y="13.7">N°</text>
<text x="346.9" y="13.8">CANT</text>
<text x="356.4" y="13.5">MATERIAL</text>
</g>
<g font-size="2">
<text x="344.4" y="119.9">roh</text>
<text x="355.3" y="122.2">Rz100</text>
<text x="369.1" y="122.2">Rz40</text>
<text x="382.2" y="122.2">Rz25</text>
<text x="395" y="122.2">Rz10</text>
<text x="407.7" y="122.2">Rz6.3</text>
<text x="339.8" y="136.1">TOLERANCIA PARA BARRENOS</text>
<text x="371.7" y="136.1">SIMPLES, ROSCADOS Y CAJAS</text>
<text x="407.3" y="136.1">± 0.2</text>
<text x="339.8" y="141">TOLERANCIA PARA BARRENOS H7 ±0.02</text>
</g>
<g font-size="1.8">
<text x="374.8" y="12">DIMENSIONES DEL MATERIAL mm x in.</text>
<text x="380.7" y="14.2">(Largo X Ancho X Esp.)</text>
<text x="340.9" y="18.4">03</text>
<text x="349.3" y="18.4">2</text>
<text x="357.4" y="18.4">AISI-1018</text>
<text x="385.8" y="18.2">Ø50.8 X 60 mm</text>
<text x="339.1" y="146.5">DE: 0.5</text>
<text x="339.1" y="148.6">A:</text>
<text x="344.5" y="148.6">6</text>
<text x="349.7" y="146.5">DE:</text>
<text x="349.7" y="148.6">A:</text>
<text x="355.1" y="148.6">30</text>
<text x="356.2" y="146.5">6</text>
<text x="360.4" y="146.5">DE:</text>
<text x="360.4" y="148.6">A:</text>
<text x="364.7" y="148.6">120</text>
<text x="365.7" y="146.5">30</text>
<text x="371" y="146.5">DE: 120</text>
<text x="371" y="148.6">A:</text>
<text x="375.3" y="148.6">315</text>
<text x="381.6" y="146.5">DE:</text>
<text x="381.6" y="148.6">A:</text>
<text x="385.9" y="148.6">1000</text>
<text x="387" y="146.5">315</text>
<text x="392.6" y="146.5">DE: 1000</text>
<text x="392.6" y="148.6">A:</text>
<text x="396.9" y="148.6">2000</text>
<text x="405" y="146.5">DE: 2000</text>
<text x="405" y="148.6">A:</text>
<text x="409.3" y="148.6">4000</text>
<text x="340.5" y="153.9">±0.1</text>
<text x="351.2" y="153.9">±0.2</text>
<text x="361.8" y="153.9">±0.3</text>
<text x="372.4" y="153.9">±0.5</text>
<text x="383" y="153.9">±0.8</text>
<text x="394.3" y="153.9">±1.2</text>
<text x="408.1" y="153.9">±2</text>
</g>
</svg>
